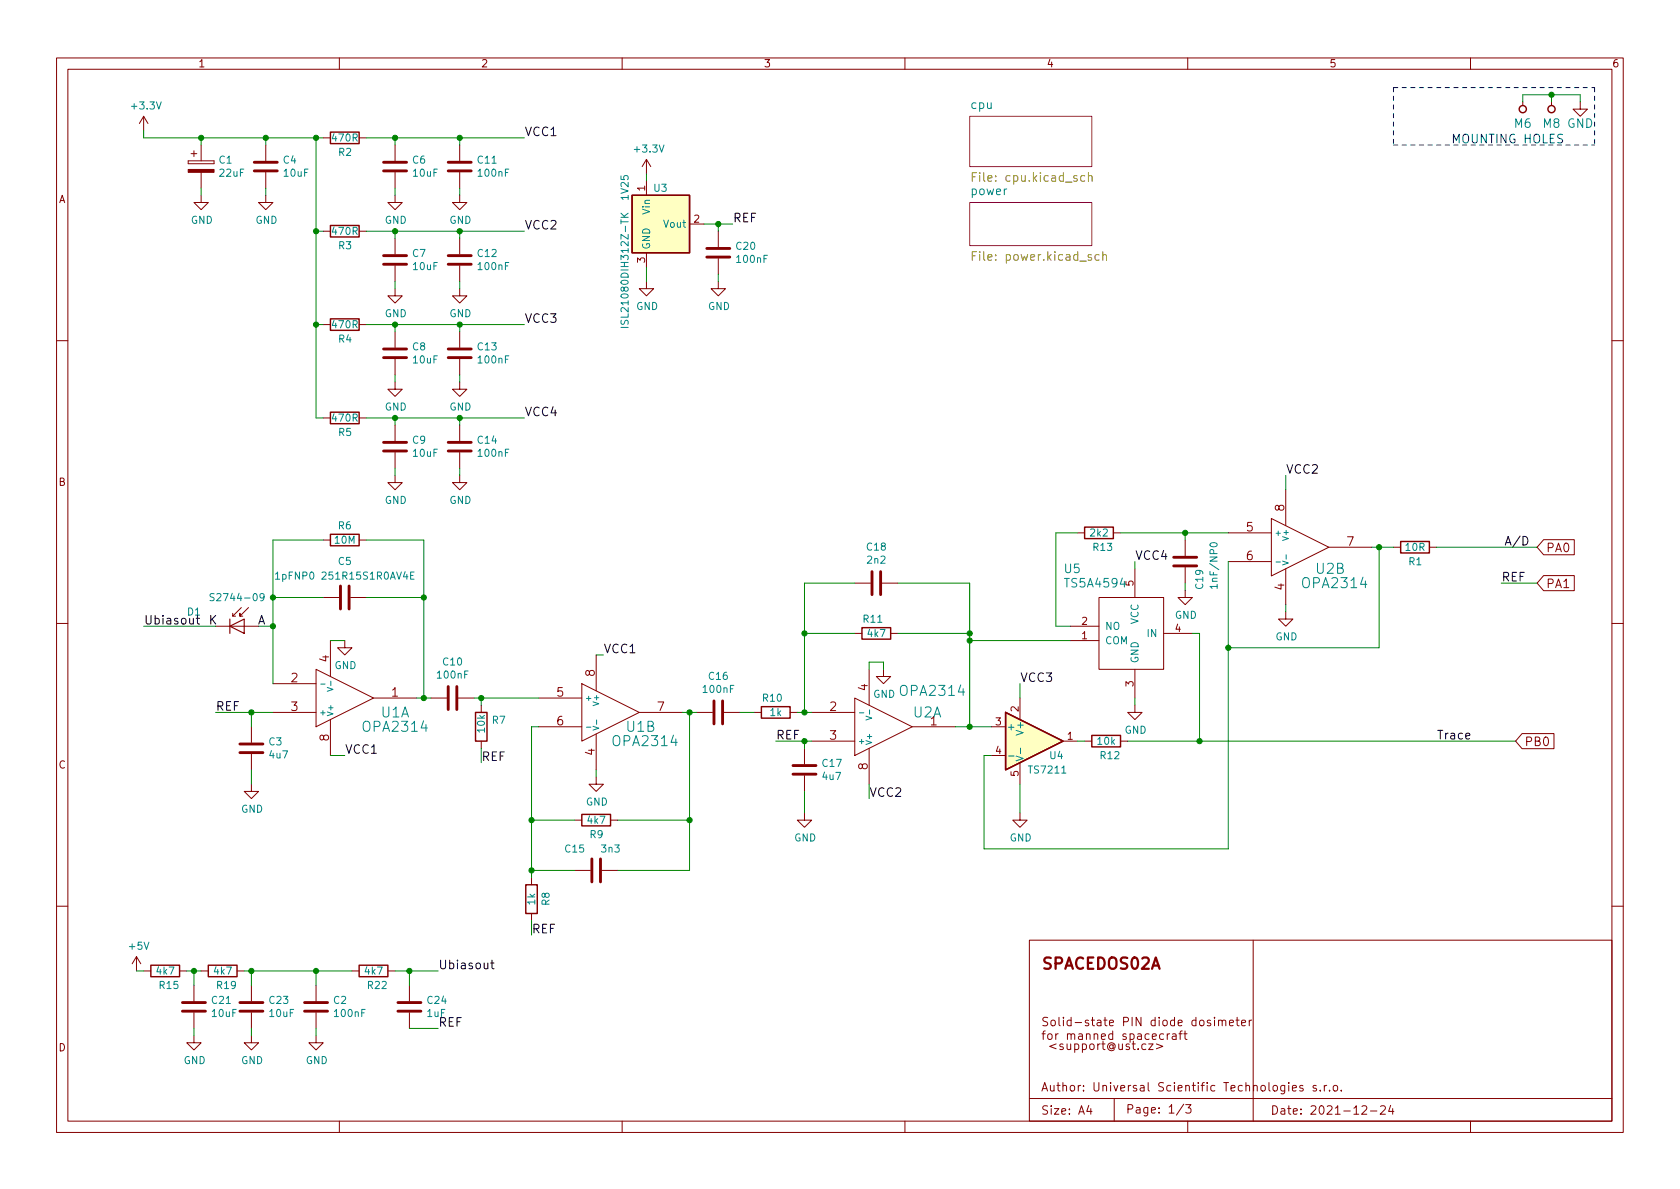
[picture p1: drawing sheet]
<svg xmlns="http://www.w3.org/2000/svg" width="297mm" height="210mm" viewBox="0 0 297 210" stroke-linecap="round" stroke-linejoin="round" font-family="sans-serif">
<g fill="none" stroke="#840000" stroke-width=".18">
<path d="M10 10.2h277v190.1h-277zM12 12.2h273v186.1h-273zM60 10.2v2M110 10.2v2M160 10.2v2M210 10.2v2M260 10.2v2M269.2 18v.7M274.3 18v.7M279.4 18v1.3h1.3l-1.3 1.3-1.3-1.3h1.3M25.4 20.6l-.8 1.2M25.4 20.6v2.5"/>
<path d="M25.4 20.6l.8 1.2M33.3 28.4v.6zM33.3 29h4.5zM33.3 28.4h4.5zM33.8 27.2h1M34.3 26.7v1M35.6 34.5v1.3h1.2l-1.2 1.3-1.3-1.3h1.3M35.6 25.6v2.8M35.6 30.5v2.8M37.8 28.4v.6zM47 34.5v1.3h1.3l-1.3 1.3-1.3-1.3h1.3M47 25.6v2.8"/>
<path d="M47 30.5v2.8M57.1 24.4h1.3M63.5 24.4h1.3M69.8 34.5v1.3h1.3l-1.3 1.3-1.2-1.3h1.2M69.8 25.6v2.8M69.8 30.5v2.8M81.3 34.5v1.3h1.2l-1.2 1.3-1.3-1.3h1.3M81.3 25.6v2.8M81.3 30.5v2.8M114.3 28.2l-.8 1.3M114.3 28.2v2.5M114.3 32v2.5"/>
<path d="M114.3 28.2l.8 1.3M121.9 39.6h2.6M57.1 57.4h1.3M57.1 40.9h1.3M63.5 57.4h1.3M63.5 40.9h1.3M69.8 51v1.3h1.3l-1.3 1.3-1.2-1.3h1.2M69.8 42.2v2.8M69.8 47v2.8M69.8 58.7v2.8M81.3 51v1.3h1.2l-1.2 1.3-1.3-1.3h1.3M81.3 42.2v2.8"/>
<path d="M81.3 47v2.8M81.3 58.7v2.8M114.3 49.8v1.2h1.3l-1.3 1.3-1.3-1.3h1.3M114.3 44.7v2.5M127 49.8v1.2h1.3l-1.3 1.3-1.3-1.3h1.3M127 40.9v2.8M127 45.7v2.8M10 60.2h2M57.1 73.9h1.3M63.5 73.9h1.3M69.8 67.6v1.2h1.3l-1.3 1.3-1.2-1.3h1.2M69.8 63.5v2.8"/>
<path d="M69.8 75.2v2.8M81.3 67.6v1.2h1.2l-1.2 1.3-1.3-1.3h1.3M81.3 63.5v2.8M81.3 75.2v2.8M285 60.2h2M57.1 95.5h1.3M63.5 95.5h1.3M69.8 84.1v1.2h1.3l-1.3 1.3-1.2-1.3h1.2M69.8 80v2.8M81.3 84.1v1.2h1.2l-1.2 1.3-1.3-1.3h1.3M81.3 80v2.8M190.5 94.2h1.3"/>
<path d="M196.8 94.2h1.3M209.5 95.5v2.8M217.2 94.2h7.6M217.2 99.3h7.6M224.8 91.7l10.1 5.1-10.1 5zM227.3 86.6v6.4M234.9 96.8h7.7M246.4 96.8h1.2M252.7 96.8h1.3M272.9 95.4h5.4v2.7h-5.4l-1.1-1.3zM10 110.2h2M38.1 110.7h7.6"/>
<path d="M41.1 109h.6M42.7 107.4l-1.6 1.6v-.5M43.9 107.4l-1.5 1.6v-.5v.5h.5M55.9 118.4l10.1 5-10.1 5.1zM57.1 105.7h2.8M58.4 113.3v6.3M61 113.3v1.2h1.2l-1.2 1.3-1.3-1.3h1.3M62 105.7h2.8M105.4 115.8v6.4M151.1 112h1.3M151.1 103.1h2.8M153.7 118.4v6.3"/>
<path d="M156 103.1h2.7M156.2 118.4v1.2h1.3l-1.3 1.3-1.3-1.3h1.3M157.5 112h1.2M189.2 113.3h5.1M189.2 110.7h5.1M194.3 105.7h11.4v12.7h-11.4zM200.7 100.6v5.1M200.7 118.4v5M205.7 112h5.1M209.5 104.4v1.3h1.3l-1.3 1.2-1.2-1.2h1.2M209.5 100.3v2.8M227.3 108.2v1.3h1.3l-1.3 1.2-1.2-1.2h1.2"/>
<path d="M227.3 100.6v6.3M272.9 101.8h5.4v2.7h-5.4l-1.1-1.4zM285 110.2h2M44.4 138.7v1.2h1.3l-1.3 1.3-1.2-1.3h1.2M44.4 128.5v2.8M44.4 133.3v2.8M48.3 126h7.6M48.3 120.9h7.6M58.4 127.2v6.4M66 123.4h7.7M76.2 123.4h2.8M81 123.4h2.8"/>
<path d="M85.1 124.7v1.3M85.1 131.1v1.2M95.2 128.5h7.7M95.2 123.4h7.7M102.9 120.9l10.1 5.1-10.1 5.1zM105.4 137.4v1.3h1.3l-1.3 1.2-1.3-1.2h1.3M105.4 129.8v6.3M113 126h7.6M123.2 126h2.8M128 126h2.8M133.3 126h1.3M139.7 126h1.3"/>
<path d="M142.2 132.3v2.8M142.2 137.2v2.7M143.5 126h7.6M143.5 131.1h7.6M151.1 123.4l10.2 5.1-10.2 5.1zM153.7 132.3v6.4M161.3 128.5h7.6M175.3 128.5h2.5M175.3 133.6h2.5M180.3 123.4v3.8M180.3 134.9v3.8M188 131.1h2.5"/>
<path d="M191.8 131.1h1.2M198.1 131.1h1.3M200.7 124.7v1.3h1.2l-1.2 1.2-1.3-1.2h1.3M269.1 129.7h5.7v2.7h-5.7l-1.1-1.3zM94 155.2v1.3M101.6 153.9h2.8M101.6 145h1.3M106.4 153.9h2.8M107.9 145h1.3M142.2 143.8v1.2h1.3l-1.3 1.3-1.2-1.3h1.2M180.3 143.8v1.2h1.3l-1.3 1.3-1.2-1.3h1.2M10 160.2h2"/>
<path d="M24.1 169.2l-.7 1.2M24.1 169.2v2.5M24.1 169.2l.8 1.2M25.4 171.7h1.3M31.7 171.7h1.3M34.3 174.2v2.8M34.3 179.1v2.8M35.6 171.7h1.2M41.9 171.7h1.3M44.4 174.2v2.8M44.4 179.1v2.8M55.9 174.2v2.8"/>
<path d="M55.9 179.1v2.8M62.2 171.7h1.3M68.6 171.7h1.2M72.4 174.2v2.8M72.4 179.1v2.8M94 161.5v1.3M182 166.3h103v32h-103zM185.2 180l-.5-.1-.2 .1v.5l.6 .3 .1 .3-.2 .3-.6-.1M187.2 179.9v1.3l.3 .2M188 179.9v.1M189.4 179.9v1.5M193.2 179.9v1.3l.3 .2"/>
<path d="M195.4 179.9v1.3l.3 .2M200.2 179.9v1.5M201.7 179.9v1.5l-.8-1.5v1.5M204.2 179.9v1.5M205 179.9v.1M207.7 179.9v1.5M211.5 179.9v1.5M214.7 179.9v.1M218.7 179.9v1.3l.4 .2M221.6 166.3v32M285 160.2h2M34.3 183.1v1.3h1.3l-1.3 1.3-1.3-1.3h1.3"/>
<path d="M44.4 183.1v1.3h1.3l-1.3 1.3-1.2-1.3h1.2M55.9 183.1v1.3h1.2l-1.2 1.3-1.3-1.3h1.3M60 198.3v2M110 198.3v2M160 198.3v2M182 194.3h103M184.2 182.8h.6M184.8 182.3l-.3 .2v1.3M185.3 183l.2-.2 .5 .2v.5l-.1 .2-.4 .1-.2-.1zM185.9 180.5l.2-.1 .4 .1 .1 .6-.1 .2-.4 .1-.2-.1zM186.7 182.8v1M187.1 182.8l-.3 .1-.1 .2"/>
<path d="M188 180.4v1M188.7 183l.3-.2 .3 .1 .1 .9M188.7 182.8v1M189.4 180.5l-.4-.1-.3 .3v.4l.1 .2h.6M189.4 183l.2-.2 .4 .1v.9M190.1 180.8h1.1M190.7 182.9h.6l.1 .9M191.4 183.2h-.5a.29 .29 0 0 0-.2 .3 .29 .29 0 0 0 .2 .3l.5-.1M192.1 183l.2-.2 .4 .1v.9M192.1 182.8v1M192.5 180.5l-.4-.1-.2 .2 .1 .2 .5 .2v.3h-.6M192.5 195.5l-.4 1h1"/>
<path d="M192.9 196v1M193 180.4h.5M193.5 183l.2-.2 .3 .1 .1 .9M193.5 182.8v1M194 180.5h.6l.1 .9M194.7 180.8h-.5a.29 .29 0 0 0-.3 .3 .29 .29 0 0 0 .3 .3l.5-.1M194.7 183.3l.8-.1-.1-.3-.4-.1-.3 .2 .1 .7h.6M195.2 180.4h.5M196.2 180.9l.7-.1-.1-.3-.4-.1-.2 .2v.7h.6M196.7 182.9l-.4-.1-.3 .3v.4l.2 .2h.5M196.7 182.3v1.5M197 194.3v4"/>
<path d="M198.7 180.7l.7-.1 .1-.2v-.4l-.3-.1h-.5v1.5M199.1 182.9l-.4-.1-.2 .2 .1 .2 .5 .2v.3h-.6M199.8 182.9l.4-.1 .3 .3v.4l-.1 .2h-.6M199.8 182.8v1.5M201.2 182.9h.5l.1 .9M201.8 183.2h-.5a.29 .29 0 0 0-.2 .3 .29 .29 0 0 0 .2 .3l.5-.1M202.6 184.7l-.4-.1-.3 .3v.4l.1 .2h.6M203.1 184.6h.8l-.8 1h.8M203.2 182.9l-.5-.1-.2 .3v.4l.1 .2h.6M203.7 183.3l.8-.1-.1-.3-.4-.1-.3 .2 .1 .7h.6M204.2 180.5l-.4-.1-.3 .3v.4l.2 .2h.5M204.5 184.6l1.1 .4-1.1 .5"/>
<path d="M205 180.4v1M205.7 180.5l.4-.1 .3 .3v.4l-.3 .3-.4-.1-.1-.2v-.4zM205.7 182.9l-.4-.1-.3 .3v.4l.2 .2h.5M206.4 182.8v1M206.8 182.8l-.3 .1-.1 .2M207.3 182.9h.6l.1 .9M207.7 180.5l-.5-.1-.2 .3v.4l.1 .2h.6M208 183.2h-.5a.29 .29 0 0 0-.3 .3 .29 .29 0 0 0 .3 .3l.5-.1M208.3 180.9l.7-.1v-.3l-.5-.1-.2 .2 .1 .7h.6M208.5 182.8h.5M209 182.3l-.3 .2v1.3M209.3 195.3l-1.3 1.9"/>
<path d="M209.3 182.8h.6M209.5 182.3v1.3l.4 .2M209.6 195.3h1l-.5 .6 .4 .1v.7l-.2 .1h-.4l-.3-.1M210 198.3v2M211.5 180.5l-.5-.1-.3 .3v.4l.2 .2h.6M212.2 180.5l.4-.1 .3 .3v.4l-.3 .3-.4-.1-.1-.2v-.4zM214 180.5l-.3-.1-.2 .2v.2l.5 .2v.3h-.5M214.7 180.4v1M215.5 180.5l.2-.1 .3 .1 .1 .9M215.5 180.4v1M216.1 180.6l.2-.2 .4 .1v.9M217.4 180.9l.7-.1-.1-.3-.4-.1-.2 .2 .1 .7h.5"/>
<path d="M218.5 180.4h.6M219.5 180.9l.7-.1v-.3l-.5-.1-.2 .2 .1 .7h.6M220.9 180.4v1M221.3 180.4l-.3 .1-.1 .2M227.9 191.4v.2M227.9 191.9v1M228.5 192.4l.7-.1-.1-.3-.4-.1-.2 .2 .1 .8h.5M230.4 192l-.4-.1-.2 .2 .1 .3 .5 .1v.4h-.6M232.7 192l-.3-.1-.3 .2 .1 .3 .5 .1v.4h-.6M233.4 192.8v.1M234.1 191.9v1M234.6 191.9l-.3 .1-.2 .2"/>
<path d="M235.1 192.8v.1M235.9 192l.3-.1 .3 .3v.4l-.3 .3h-.3l-.2-.3v-.4zM237.1 192.8v.1M240.8 195.7l.6-.2 .2 .2 .1 .3-1 1h1M242.3 196.5h1.2M244.1 195.7l.6-.2 .2 .2 .1 .3-1 1h1M245.9 195.5l-.4 1h1M246.2 196v1M260 198.3v2"/>
</g>
<g fill="#fff" stroke="#fff" stroke-width=".18">
<path d="M171.4 35.8h21.6v7.6h-21.6z"/>
<path d="M171.4 20.6h21.6v8.9h-21.6z"/>
</g>
<path d="M171.4 35.8h21.6v7.6h-21.6zM171.4 20.6h21.6v8.9h-21.6z" fill="none" stroke="#840084" stroke-width=".18"/>
<path d="M171.9 31.3h.5M172.6 30.5h-.7v1.6M191.8 31.1l-.4-.1-.3 .3v.5l.1 .2h.6M192.4 31.2l.3-.2 .3 .1 .1 1M192.4 30.5v1.6M171.9 45.2h.5M172.6 44.5h-.7v1.5M194.3 45.1l-.4-.1-.3 .3v.4l.2 .3h.5M195 45.2l.2-.2 .4 .1v.9M195 44.5v1.5" fill="none" stroke="#848400" stroke-width=".18"/>
<g fill="none" stroke="#840000" stroke-width=".25">
<path d="M58.4 23.4h5.1v2h-5.1zM58.4 39.9h5.1v2h-5.1zM111.8 34.5h10.1v10.2h-10.1zM58.4 56.4h5.1v2h-5.1zM58.4 72.9h5.1v2h-5.1zM58.4 94.5h5.1v2h-5.1zM191.8 93.2h5v2h-5zM247.6 95.8h5.1v2h-5.1zM152.4 111h5.1v2h-5.1zM84.1 126h2v5.1h-2zM134.6 125h5.1v2h-5.1zM177.8 126l10.2 5.1-10.2 5z"/>
<path d="M193 130h5.1v2.1h-5.1zM93 156.5h2v5h-2zM102.9 144h5v2h-5zM26.7 170.7h5v2h-5zM36.8 170.7h5.1v2h-5.1zM63.5 170.7h5.1v2h-5.1z"/>
<circle cx="269.2" cy="19.3" r=".63"/>
<circle cx="274.3" cy="19.3" r=".63"/>
</g>
<g fill="none" stroke="#008484" stroke-width=".18">
<path d="M109.8 31.1v.6l.6 .1-.1-.2v-.4l.2-.2 .4 .1 .2 .2-.2 .5M111.1 32.3v.7l-.9-.7-.4 .2 .1 .5M109.8 57.9h1.3M109.9 56.6l-.1 .5 .1 .2h.4l.2-.5 .3-.2 .3 .3-.1 .5M214 96.1a.75 .75 0 0 1 1.2 .3 .72 .72 0 0 1-1.3-.1zM225.6 99.4h.8M226.8 99.2l1 .4-1 .3M227.4 98.1v.8M37.9 105h-.5l-.2 .1v.3l.5 .3 .2 .3-.3 .2h-.5M46.7 105.5l-.3 .2h-.3l-.1-.2 .1-.5h.3l.2 .1a.84 .84 0 0 1-.3 1.1h-.2M48.7 101.5l.4-.3v1.2M48.7 102.4h.7"/>
<path d="M72.6 101.8h.4M73.2 101.2h-.6v1.2h.6M215.2 103.7h-1.3l.4 .4M215.2 103.3v.8M56.7 121h.8M57.9 121.6l1 .3-1 .3M58.5 120.5v.7M103.7 128.6h.8M104.9 128.4l1 .4-1 .3M105.5 127.3v.8M152 126.1h.7M153.1 126.6l1 .4-1 .3"/>
<path d="M153.7 125.5v.8M178.3 133.7h1M179.6 133.7l1.3 .4-1.3 .4M180.4 132.3v1"/>
</g>
<g fill="none" stroke="#840000" stroke-width=".51">
<path d="M45 30.2h4M45 28.7h4M67.8 30.2h4.1M67.8 28.7h4.1M79.2 30.2h4.1M79.2 28.7h4.1M67.8 46.7h4.1M67.8 45.2h4.1M79.2 46.7h4.1M79.2 45.2h4.1M125 45.5h4M125 43.9h4"/>
<path d="M67.8 63.2h4.1M67.8 61.7h4.1M67.8 79.8h4.1M67.8 78.2h4.1M79.2 63.2h4.1M79.2 61.7h4.1M79.2 79.8h4.1M79.2 78.2h4.1M207.5 98.5h4.1M60.2 103.6v4.1M61.7 103.6v4.1M154.2 101.1v4.1"/>
<path d="M155.7 101.1v4.1M207.5 100.1h4.1M42.4 133.1h4.1M42.4 131.6h4.1M79.2 121.4v4.1M80.8 121.4v4.1M126.2 123.9v4.1M127.8 123.9v4.1M140.2 136.9h4.1M140.2 135.4h4.1M104.6 151.9v4.1M106.2 151.9v4.1"/>
<path d="M32.3 178.8h4M32.3 177.3h4M42.4 178.8h4.1M42.4 177.3h4.1M53.8 178.8h4.1M53.8 177.3h4.1M70.4 178.8h4M70.4 177.3h4"/>
</g>
<path d="M33.3 30h4.5v.5h-4.5z" fill="#840000" stroke="#840000" stroke-width=".18"/>
<g fill="#ffffc2" stroke="#ffffc2" stroke-width=".18">
<path d="M177.8 126l10.2 5.1-10.2 5z"/>
<path d="M111.8 34.5h10.1v10.2h-10.1z"/>
</g>
<path d="M40.6 110.7l2.6-1.2v2.5zM40.6 109.5v2.5" fill="none" stroke="#840000" stroke-width=".2"/>
<path d="M34.9 108.8v1.3l.4 .3M86.8 170.3h.5M87 169.8v1.3l.3 .2" fill="none" stroke="#000" stroke-width=".18"/>
<path d="M246.4 15.5h35.5M246.4 15.5v10.1M281.9 15.5v10.1M246.4 25.6h35.5" fill="none" stroke="#0000c2" stroke-width=".18" stroke-dasharray=".8 .8"/>
<g fill="none" stroke="#008400" stroke-width=".18">
<path d="M269.2 18v-1.2h10.2v1.2M274.3 16.8v1.2M25.4 23.1v1.3h31.7M35.6 24.4v1.2M35.6 33.3v1.2M47 24.4v1.2M47 33.3v1.2M55.9 24.4v49.5h1.2M64.8 24.4h27.9M69.8 24.4v1.2M69.8 33.3v1.2M81.3 24.4v1.2"/>
<path d="M81.3 33.3v1.2M114.3 30.7v1.3M124.5 39.6h5M127 39.6v1.3M55.9 57.4h1.2M55.9 40.9h1.2M64.8 57.4h27.9M64.8 40.9h27.9M69.8 40.9v1.3M69.8 49.8v1.2M69.8 57.4v1.3M81.3 40.9v1.3"/>
<path d="M81.3 49.8v1.2M81.3 57.4v1.3M114.3 47.2v2.6M127 48.5v1.3M64.8 73.9h27.9M69.8 66.3v1.3M69.8 73.9v1.3M81.3 66.3v1.3M81.3 73.9v1.3M57.1 95.5h-8.8v25.4M64.8 95.5h10.1v27.9M69.8 82.8v1.3"/>
<path d="M81.3 82.8v1.3M190.5 94.2h-3.8v16.5h2.5M198.1 94.2h19.1M200.7 99.3v1.3M209.5 94.2v1.3M217.2 99.3v50.8h-43.2v-16.5h1.3M227.3 84.1v2.5M242.6 96.8h3.8M243.8 96.8v17.7h-26.6M254 96.8h17.8M25.4 110.7h12.7M45.7 110.7h2.6"/>
<path d="M48.3 105.7h8.8M58.4 113.3h2.6M64.8 105.7h10.1M105.4 115.8h1.3M142.2 112h8.9M151.1 103.1h-8.9v22.9M153.7 118.4v-1.3h2.5v1.3M158.7 112h12.7M158.7 103.1h12.7v25.4M171.4 113.3h17.8M209.5 103.1v1.3M210.8 112h1.3v19.1"/>
<path d="M227.3 106.9v1.3M265.4 103.1h6.4M38.1 126h10.2M44.4 126v2.5M44.4 136.1v2.6M58.4 133.6h2.6M73.7 123.4h2.5M83.8 123.4h11.4M85.1 123.4v1.3M95.2 128.5h-1.2v26.7M105.4 136.1v1.3M120.6 126h2.6"/>
<path d="M121.9 126v27.9h-12.7M130.8 126h2.5M137.2 131.1h6.3M141 126h2.5M142.2 131.1v1.2M142.2 139.9v3.9M168.9 128.5h6.4M180.3 120.9v2.5M180.3 138.7v5.1M190.5 131.1h1.3M199.4 131.1h68.6M200.7 123.4v1.3"/>
<path d="M94 145h7.6M94 153.9h7.6M109.2 145h12.7M24.1 171.7h1.3M33 171.7h2.6M34.3 171.7v2.5M43.2 171.7h19M44.4 171.7v2.5M55.9 171.7v2.5M69.8 171.7h7.7M72.4 171.7v2.5M34.3 181.9v1.2"/>
<path d="M44.4 181.9v1.2M55.9 181.9v1.2M72.4 181.9h5.1"/>
</g>
<g fill="#008400" stroke="#008400" stroke-width=".18">
<circle cx="81.3" cy="57.4" r=".46"/>
<circle cx="81.3" cy="24.4" r=".46"/>
<circle cx="81.3" cy="40.9" r=".46"/>
<circle cx="121.9" cy="126" r=".46"/>
<circle cx="127" cy="39.6" r=".46"/>
<circle cx="121.9" cy="145" r=".46"/>
<circle cx="74.9" cy="105.7" r=".46"/>
<circle cx="55.9" cy="57.4" r=".46"/>
<circle cx="69.8" cy="57.4" r=".46"/>
<circle cx="48.3" cy="110.7" r=".46"/>
<circle cx="69.8" cy="73.9" r=".46"/>
<circle cx="48.3" cy="105.7" r=".46"/>
<circle cx="81.3" cy="73.9" r=".46"/>
<circle cx="74.9" cy="123.4" r=".46"/>
<circle cx="94" cy="145" r=".46"/>
<circle cx="44.4" cy="126" r=".46"/>
<circle cx="94" cy="153.9" r=".46"/>
<circle cx="85.1" cy="123.4" r=".46"/>
<circle cx="274.3" cy="16.8" r=".46"/>
<circle cx="47" cy="24.4" r=".46"/>
<circle cx="69.8" cy="24.4" r=".46"/>
<circle cx="69.8" cy="40.9" r=".46"/>
<circle cx="35.6" cy="24.4" r=".46"/>
<circle cx="55.9" cy="24.4" r=".46"/>
<circle cx="55.9" cy="40.9" r=".46"/>
<circle cx="142.2" cy="131.1" r=".46"/>
<circle cx="142.2" cy="126" r=".46"/>
<circle cx="171.4" cy="112" r=".46"/>
<circle cx="142.2" cy="112" r=".46"/>
<circle cx="171.4" cy="113.3" r=".46"/>
<circle cx="212.1" cy="131.1" r=".46"/>
<circle cx="217.2" cy="114.5" r=".46"/>
<circle cx="171.4" cy="128.5" r=".46"/>
<circle cx="209.5" cy="94.2" r=".46"/>
<circle cx="243.8" cy="96.8" r=".46"/>
<circle cx="55.9" cy="171.7" r=".46"/>
<circle cx="44.4" cy="171.7" r=".46"/>
<circle cx="72.4" cy="171.7" r=".46"/>
<circle cx="34.3" cy="171.7" r=".46"/>
</g>
<text font-size="2.8" fill="#840000" x="184" y="171.4">SPACEDOS02A</text>
<g font-size="2.5" fill="#008484">
<text x="232.7" y="101.5">U2B</text>
<text x="230.5" y="104">OPA2314</text>
<text x="159.4" y="123.1">OPA2314</text>
<text x="64.4" y="129.4">OPA2314</text>
<text x="67.4" y="126.9">U1A</text>
<text x="108.6" y="131.9">OPA2314</text>
<text x="110.8" y="129.4">U1B</text>
<text x="161.5" y="126.9">U2A</text>
</g>
<g font-size="2.1" fill="#008484">
<text x="171.7" y="19.3">cpu</text>
<text x="267.8" y="22.6">M6</text>
<text x="272.8" y="22.6">M8 GND</text>
<text x="171.7" y="34.5">power</text>
<text x="188.2" y="101.3">U5</text>
<text x="188.6" y="103.9">TS5A4594</text>
</g>
<g font-size="2.1">
<text x="92.7" y="24.1">VCC1</text>
<text x="92.7" y="40.6">VCC2</text>
<text x="129.5" y="39.3">REF</text>
<text x="92.7" y="57.1">VCC3</text>
<text x="92.7" y="73.6">VCC4</text>
<text x="227.3" y="83.8">VCC2</text>
<text x="200.7" y="99">VCC4</text>
<text x="266.9" y="96.5">A/D</text>
<text x="265.4" y="102.8">REF</text>
<text x="25.4" y="110.4">Ubiasout</text>
<text x="36.8" y="110.4">K</text>
<text x="45.5" y="110.4">A</text>
<text x="106.7" y="115.5">VCC1</text>
<text x="38.1" y="125.7">REF</text>
<text x="180.3" y="120.6">VCC3</text>
<text x="137.2" y="130.7">REF</text>
<text x="254" y="130.7">Trace</text>
<text x="61" y="133.3">VCC1</text>
<text x="77.5" y="171.4">Ubiasout</text>
<text x="77.5" y="181.5">REF</text>
</g>
<text font-size="2.1" fill="#0000c2" x="256.5" y="25.3">MOUNTING HOLES</text>
<g font-size="2.1" fill="#848400">
<text x="172.7" y="32.1">File: cpu.kicad_sch</text>
<text x="172.7" y="46.1">File: power.kicad_sch</text>
</g>
<g font-size="2.1" fill="#840000">
<text x="220.4" y="94">5</text>
<text x="227.1" y="90.4" transform="rotate(-90 227.1 90.4)">8</text>
<text x="220.4" y="99.1">6</text>
<text x="238.2" y="96.5">7</text>
<text x="273.3" y="97.6">PA0</text>
<text x="227.1" y="104.3" transform="rotate(-90 227.1 104.3)">4</text>
<text x="273.3" y="104">PA1</text>
<text x="58.2" y="117" transform="rotate(-90 58.2 117)">4</text>
<text x="105.2" y="119.6" transform="rotate(-90 105.2 119.6)">8</text>
<text x="51.5" y="120.6">2</text>
<text x="51.5" y="125.7">3</text>
<text x="69.3" y="123.2">1</text>
<text x="98.5" y="123.2">5</text>
<text x="116.2" y="125.7">7</text>
<text x="146.7" y="125.7">2</text>
<text x="153.4" y="122.1" transform="rotate(-90 153.4 122.1)">4</text>
<text x="58.2" y="131" transform="rotate(-90 58.2 131)">8</text>
<text x="98.5" y="128.3">6</text>
<text x="146.7" y="130.8">3</text>
<text x="164.5" y="128.3">1</text>
<text x="269.5" y="131.9">PB0</text>
<text x="105.2" y="133.6" transform="rotate(-90 105.2 133.6)">4</text>
<text x="153.4" y="136.1" transform="rotate(-90 153.4 136.1)">8</text>
<text x="184.6" y="185.7">&lt;support@ust.cz&gt;</text>
<text x="184" y="193">Author: Universal Scientific Technologies s.r.o.</text>
<text x="184" y="197.1">Size: A4</text>
<text x="199" y="196.9">Page: 1/3</text>
<text x="224.6" y="197.1">Date: 2021-12-24</text>
</g>
<g font-size="2.1" fill="#008400">
<text x="85.1" y="134.6">REF</text>
<text x="153.7" y="140.9">VCC2</text>
<text x="94" y="165">REF</text>
</g>
<g font-size="1.8" fill="#840000">
<text x="35" y="11.9">1</text>
<text x="85" y="11.9">2</text>
<text x="135" y="11.9">3</text>
<text x="185" y="11.9">4</text>
<text x="235" y="11.9">5</text>
<text x="285" y="11.9">6</text>
<text x="10.3" y="35.9">A</text>
<text x="114" y="33.8" transform="rotate(-90 114 33.8)">1</text>
<text x="122.7" y="39.4">2</text>
<text x="114" y="46.5" transform="rotate(-90 114 46.5)">3</text>
<text x="10.3" y="85.9">B</text>
<text x="191.3" y="113">1</text>
<text x="191.3" y="110.5">2</text>
<text x="207.8" y="111.8">4</text>
<text x="180.1" y="125.8" transform="rotate(-90 180.1 125.8)">2</text>
<text x="200.4" y="121.4" transform="rotate(-90 200.4 121.4)">3</text>
<text x="176" y="128.3">3</text>
<text x="188.7" y="130.8">1</text>
<text x="10.3" y="135.9">C</text>
<text x="176" y="133.3">4</text>
<text x="180.1" y="137.3" transform="rotate(-90 180.1 137.3)">5</text>
<text x="10.3" y="185.9">D</text>
</g>
<g font-size="1.8" fill="#008484">
<text x="23.4" y="19.3">+3.3V</text>
<text x="38.7" y="28.9">C1</text>
<text x="50.1" y="28.9">C4</text>
<text x="58.8" y="25">470R</text>
<text x="59.9" y="27.6">R2</text>
<text x="73" y="28.9">C6</text>
<text x="84.5" y="28.9">C11</text>
<text x="112.3" y="27">+3.3V</text>
<text x="38.9" y="31.2">22uF</text>
<text x="50.3" y="31.2">10uF</text>
<text x="73.1" y="31.2">10uF</text>
<text x="84.7" y="31.2">100nF</text>
<text x="115.6" y="33.9">U3</text>
<text x="33.7" y="39.6">GND</text>
<text x="45.2" y="39.6">GND</text>
<text x="58.8" y="41.5">470R</text>
<text x="68" y="39.6">GND</text>
<text x="79.4" y="39.6">GND</text>
<text x="114.9" y="37.8" transform="rotate(-90 114.9 37.8)">Vin</text>
<text x="117.5" y="40.3">Vout</text>
<text x="59.9" y="44.1">R3</text>
<text x="73" y="45.4">C7</text>
<text x="73.1" y="47.7">10uF</text>
<text x="84.5" y="45.4">C12</text>
<text x="84.7" y="47.7">100nF</text>
<text x="114.9" y="44.2" transform="rotate(-90 114.9 44.2)">GND</text>
<text x="130.2" y="44.2">C20</text>
<text x="130.4" y="46.5">100nF</text>
<text x="58.8" y="58">470R</text>
<text x="68" y="56.1">GND</text>
<text x="79.4" y="56.1">GND</text>
<text x="111.1" y="55.9" transform="rotate(-90 111.1 55.9)">ISL21080DIH312Z-TK 1V25</text>
<text x="112.5" y="54.8">GND</text>
<text x="125.2" y="54.8">GND</text>
<text x="59.9" y="60.6">R4</text>
<text x="73" y="61.9">C8</text>
<text x="73.1" y="64.3">10uF</text>
<text x="84.5" y="61.9">C13</text>
<text x="84.7" y="64.3">100nF</text>
<text x="58.8" y="74.5">470R</text>
<text x="59.9" y="77.1">R5</text>
<text x="68" y="72.6">GND</text>
<text x="79.4" y="72.6">GND</text>
<text x="73" y="78.5">C9</text>
<text x="73.1" y="80.8">10uF</text>
<text x="84.5" y="78.5">C14</text>
<text x="84.7" y="80.8">100nF</text>
<text x="68" y="89.1">GND</text>
<text x="79.4" y="89.1">GND</text>
<text x="59.8" y="93.6">R6</text>
<text x="192.8" y="94.9">2k2</text>
<text x="59.2" y="96.1">10M</text>
<text x="59.8" y="99.9">C5</text>
<text x="153.3" y="97.4">C18</text>
<text x="153.4" y="99.7">2n2</text>
<text x="193.3" y="97.4">R13</text>
<text x="248.6" y="97.4">10R</text>
<text x="249.1" y="99.9">R1</text>
<text x="38.1" y="106.3">S2744-09</text>
<text x="49.8" y="102.5">1pFNP0 251R15S1R0AV4E</text>
<text x="200.4" y="103.6" transform="rotate(-90 200.4 103.6)">5</text>
<text x="212.7" y="104.1" transform="rotate(-90 212.7 104.1)">C19</text>
<text x="215.3" y="103.6" transform="rotate(-90 215.3 103.6)">1nF/NP0</text>
<text x="152.7" y="110.1">R11</text>
<text x="153.5" y="112.6">4k7</text>
<text x="195.3" y="113.9">COM</text>
<text x="195.3" y="111.4">NO</text>
<text x="201.3" y="110.4" transform="rotate(-90 201.3 110.4)">VCC</text>
<text x="203" y="112.6">IN</text>
<text x="207.7" y="109.4">GND</text>
<text x="225.5" y="113.2">GND</text>
<text x="59.1" y="118.3">GND</text>
<text x="77.5" y="120">100nF</text>
<text x="78.4" y="117.7">C10</text>
<text x="201.3" y="117.3" transform="rotate(-90 201.3 117.3)">GND</text>
<text x="124.4" y="122.5">100nF</text>
<text x="125.4" y="120.2">C16</text>
<text x="134.9" y="124.1">R10</text>
<text x="154.4" y="123.4">GND</text>
<text x="47.6" y="131.8">C3</text>
<text x="85.7" y="129.5" transform="rotate(-90 85.7 129.5)">10k</text>
<text x="87.1" y="128">R7</text>
<text x="136.2" y="126.6">1k</text>
<text x="177.9" y="129.2">+</text>
<text x="181" y="129.6" transform="rotate(-90 181 129.6)">V+</text>
<text x="194.1" y="131.7">10k</text>
<text x="198.8" y="129.7">GND</text>
<text x="47.7" y="134.1">4u7</text>
<text x="145.5" y="135.6">C17</text>
<text x="145.5" y="137.9">4u7</text>
<text x="182.1" y="136.8">TS7211</text>
<text x="185.6" y="134.2">U4</text>
<text x="194.6" y="134.2">R12</text>
<text x="42.6" y="143.7">GND</text>
<text x="103.6" y="142.4">GND</text>
<text x="103.9" y="145.7">4k7</text>
<text x="104.3" y="148.2">R9</text>
<text x="140.4" y="148.8">GND</text>
<text x="178.5" y="148.8">GND</text>
<text x="100" y="150.7">C15</text>
<text x="106.4" y="150.7">3n3</text>
<text x="94.6" y="160" transform="rotate(-90 94.6 160)">1k</text>
<text x="97.2" y="160.1" transform="rotate(-90 97.2 160.1)">R8</text>
<text x="22.9" y="167.9">+5V</text>
<text x="27.7" y="172.3">4k7</text>
<text x="37.9" y="172.3">4k7</text>
<text x="64.6" y="172.3">4k7</text>
<text x="28.2" y="174.9">R15</text>
<text x="37.5" y="177.5">C21</text>
<text x="37.6" y="179.8">10uF</text>
<text x="38.4" y="174.9">R19</text>
<text x="47.7" y="177.5">C23</text>
<text x="47.7" y="179.8">10uF</text>
<text x="59" y="177.5">C2</text>
<text x="59.3" y="179.8">100nF</text>
<text x="65.1" y="174.9">R22</text>
<text x="75.5" y="179.8">1uF</text>
<text x="75.6" y="177.5">C24</text>
<text x="32.5" y="188.2">GND</text>
<text x="42.6" y="188.2">GND</text>
<text x="54" y="188.2">GND</text>
</g>
<text font-size="1.8" x="33.2" y="108.8">D1</text>
<g font-size="1.4" fill="#008484">
<text x="225.3" y="94.7">+</text>
<text x="227.8" y="95.2" transform="rotate(-90 227.8 95.2)">V+</text>
<text x="103.4" y="123.9">+</text>
<text x="105.9" y="124.4" transform="rotate(-90 105.9 124.4)">V+</text>
<text x="56.4" y="126.5">+</text>
<text x="58.9" y="126.7" transform="rotate(-90 58.9 126.7)">V+</text>
<text x="151.6" y="131.6">+</text>
<text x="154.2" y="131.8" transform="rotate(-90 154.2 131.8)">V+</text>
</g>
</svg>
